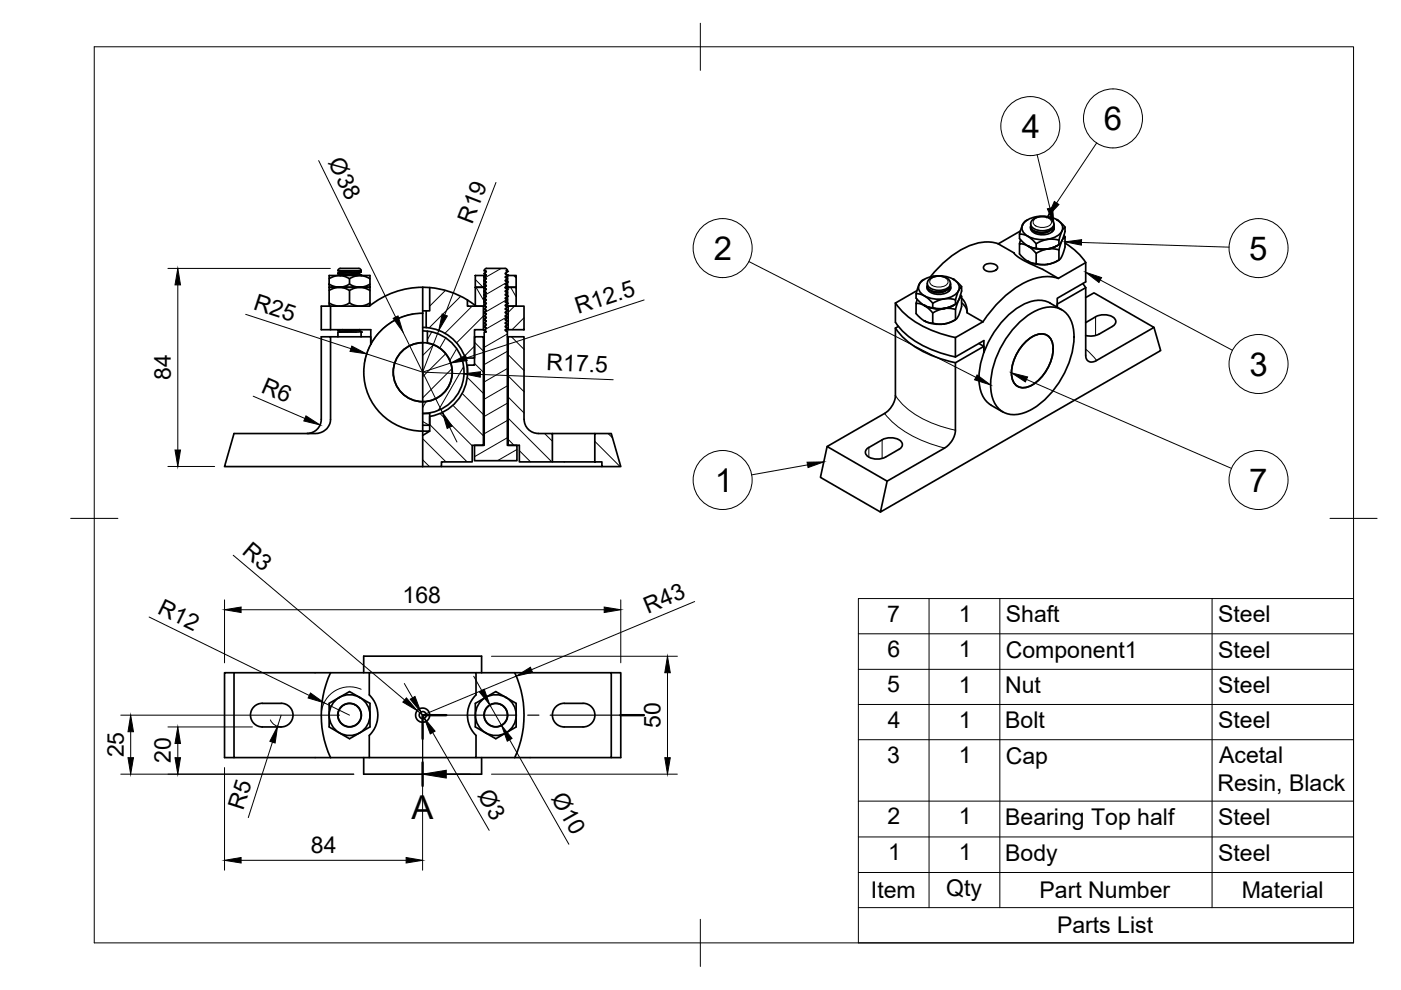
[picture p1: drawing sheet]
<svg xmlns="http://www.w3.org/2000/svg" width="297mm" height="210mm" viewBox="0 0 297 210" stroke-linecap="round" stroke-linejoin="round" font-family="sans-serif">
<!-- layer: Visible -->
<g fill="none" stroke="#000" stroke-width=".36">
<path d="M69.8 59.1a3.8 3.8 0 0 1 4.3 0v1.1M71.6 58l.5 .3M71.9 57.4l.2 .1M72.1 57.7l-.5 .2M72.1 57.5v.2M72.9 57.4l-.8 .1M74.1 59.1a3.8 3.8 0 0 1 4.3 0v1.1M75.3 57.4l-3.2 .3M76.1 58.1l-4 .3v-.1M76.1 57.9l-4 .4M76.1 58.1l.5 .2M76.1 57.9v.2"/>
<path d="M76.3 57.4l.3 .1M76.6 57.5l-4.8 .4-.2 .1M76.6 58.3l-1.1 .1M76.6 57.7l-5 .3M76.6 57.7l-.5 .2M76.6 57.5v.2M76.6 58.3v.1M76.6 57.4a1.09 1.09 0 0 0-1.4-.5h-1.8a2.09 2.09 0 0 0-1.7 .3l-.1 .2h5M78.4 59.1v-.7h-8.6v1.8M100.8 58.4h1.8v2.5h-1.8zM102.6 58.4h.5M102.7 58.8h.1"/>
<path d="M102.7 58l.4 .3M102.7 58.8l.4 .2M102.7 59.5l.4 .3M102.9 57.4l.2 .1M107.1 58.1l.5 .2M107.1 58.8l.5 .2M107.1 59.5l.5 .3M107.4 57.4l.2 .1M107.6 58.4h.1M107.6 59h.1M107.6 57.4l-.3-.4-.2-.1h-3.9l-.5 .3v.2l.4 .1v.2l-.4 .2 .4 .4v.1l-.4 .3 .4 .3v.2l-.4 .2 .4 .4v.1l-.4 .3 .4 .3v.2l-.4 .2 .4 .4v.1l-.4 .3 .4 .3v.2l-.4 .2 .4 .4v.1l-.4 .3 .4 .3v.2l-.4 .2 .4 .4v.1l-.4 .3 .4 .3v.2l-.4 .2 .4 .4v.1l-.4 .3 .4 .3v.2l-.4 .2 .4 .4v.1l-.4 .3 .4 .3v.2l-.4 .2 .4 .4v.1l-.4 .3 .4 .3v.2l-.4 .2 .4 .4v.1h-.4v24h-2.1v3.3h9v-3.3h-2v-24.1l-.5-.2v-.2l.5-.2-.5-.4v-.2l.5-.2-.5-.3v-.2l.5-.3-.5-.3v-.1l.5-.3-.5-.4v-.1l.5-.3-.5-.3v-.1l.5-.3-.5-.4v-.1l.5-.2-.5-.4v-.1l.5-.3-.5-.4v-.1l.5-.2-.5-.4v-.1l.5-.3-.5-.4v-.1l.5-.2-.5-.4v-.1l.5-.3-.5-.3v-.2l.5-.2-.5-.4v-.2l.5-.2-.5-.3v-.2l.5-.2-.5-.4v-.2l.5-.2-.5-.3v-.2l.5-.2-.3-.3h.3M107.6 58.4h1.8v2.5h-1.8z"/>
<path d="M196 59.2l-.7 .4-.4 .7M197 59.3a3.1 3.1 0 0 1 4.4 .3v.2a1.24 1.24 0 0 1-1.1 1.6 3.3 3.3 0 0 1-3.6-.9l-.1-.5zM202.1 59.2l1.8 1.6M202.1 59.2a6.3 6.3 0 0 0-7 .7l-.2 .4M202.1 59.2a1.86 1.86 0 0 1 1.3 1.8 1.86 1.86 0 0 1-1.3 1.7 6.3 6.3 0 0 1-7-.7 1.55 1.55 0 0 1-.2-1.7M208.8 56.2a2.08 2.08 0 0 1 2.7 .4 1.36 1.36 0 0 1-1.8 1 .93 .93 0 0 1-1.1-1.2zM211.6 51.7l3.4 1.9M211.7 51.7a10.2 10.2 0 0 0-8.8 1.8 23.8 23.8 0 0 0-5.6 5.2M215 53.6l.6 .7 1.1 .7 4.4 2.1 3.3 1.9 5.8-3.3v4.1l-6 3.4v1.9v-.6l6-3.5M215 53.6h.1M216.2 49.6a4.6 4.6 0 0 1 3.5 2.1v.9a4.5 4.5 0 0 1-3.5-2zM216.2 51.7a4.6 4.6 0 0 1 3.5 2v2.2a4.6 4.6 0 0 1-3.5-2.1z"/>
<path d="M216.3 49l-4.7 2.7M216.4 50.9l-.2 .8M216.8 47.7l-.6 1.9M217.9 46.6l-.6 .4-.5 .7M217.9 52.1l1.1 .5 1.2 .2h1.9M218.6 48.4l-.1 .2M219.7 52.6l1.2 .2h1.2M219.7 51.7a5.8 5.8 0 0 1 4.8-.8v1l-1.1 .6-1.3 .3M219.7 53.7a5.6 5.6 0 0 1 4.8-.7v2.1a6.7 6.7 0 0 1-6.6 .3M222.3 49.1a3.2 3.2 0 0 1-2.9 0M223.4 48.1a1.03 1.03 0 0 1-.4 1.1M223.4 48.7h.1"/>
<path d="M223.4 48a1.45 1.45 0 0 1-1.4 1.7 3.3 3.3 0 0 1-3.4-.9l-.1-.7M223.4 47.6a2.26 2.26 0 0 1-2.6 1.7l-1-.1a1.25 1.25 0 0 1-1.2-1.4M223.4 48.3v.4M223.4 47.7a2.29 2.29 0 0 1-2.7 1.7 1.87 1.87 0 0 1-2.2-1.4M223.5 47.5a2.17 2.17 0 0 1-2.5 1.4 2.07 2.07 0 0 1-2.5-1.6 2.38 2.38 0 0 1 2.9-1.4 1.97 1.97 0 0 1 2 1.6M224 46.6l1.8 1.5M224.1 46.6a6.3 6.3 0 0 0-7 .7l-.3 .4M224.1 46.6a1.86 1.86 0 0 1 1.2 1.7 1.86 1.86 0 0 1-1.2 1.8 6.3 6.3 0 0 1-7-.7 1.55 1.55 0 0 1-.3-1.7M224.4 59a10.5 10.5 0 0 0-9.2 2.1 26.1 26.1 0 0 0-6.8 7.1M224.5 50.9l.3-.9a3.1 3.1 0 0 1 1-1.9 6.4 6.4 0 0 1-1 3.6l-1.5 .8-1.2 .3M224.5 53l.3-.9a3.3 3.3 0 0 1 1-1.9v2.2l-.2 .8a2.81 2.81 0 0 1-2.3 2.5 5.7 5.7 0 0 1-3.6 .2M225.6 49.9l.2 .3"/>
<path d="M225.8 51.5a13.8 13.8 0 0 1 4.4 4.2M68.1 64.9h2v5h-2zM69.8 60.2l.8 .5 1.3 .2h-2.1zM69.8 61.6a3.8 3.8 0 0 1 4.3 0v2.6M70.1 69.9h8.5v3.1v-1.6h-8.5M70.1 64.9h8.2M71.6 69.9v.1M71.6 70l.5 .3M71.9 60.9l1.6-.3a.67 .67 0 0 1 1.2 0l1.6 .3zM72.7 69.9l-1.1 .1M74.1 61.6a3.8 3.8 0 0 1 4.3 0v2.6M76.1 70.1l-4 .3v-.1"/>
<path d="M76.1 70.1v-.2l-4 .4M76.1 70.1l.5 .2M76.3 60.9l1-.2 1.1-.5v.7zM76.6 70.3l-5 .1v1M76.6 70.3v1.1M78.4 64.8v-.6a3.8 3.8 0 0 1-4.3 0 3.8 3.8 0 0 1-4.3 0v.7M78.4 60.9h-8.6v3.3M78.4 60.9v.7M89.6 70.2h1v2.5a6.3 6.3 0 0 1 5.3 6.7 6.3 6.3 0 0 1-6.3 5.8M89.6 65.9h.8M89.6 69.4h.8M89.6 60.9l1.5 .1"/>
<path d="M89.6 60.9v38M89.6 66.4a12.5 12.5 0 0 0-12.4 13.3 12.5 12.5 0 0 0 13.9 11.7v-3.1a9.5 9.5 0 0 0 8-9.4M89.6 60.9a18 18 0 0 0-11.3 4M90.4 69.4a9.5 9.5 0 0 1 8.2 6.5M90.6 70.2a8.8 8.8 0 0 1 7.8 9.2 8.8 8.8 0 0 1-8.8 8.3h1.5v2.5h-1.5M91.1 61v4.9h-.7v3.5M91.1 61a18 18 0 0 1 8 2.6M98.6 75.9l.4 1.5 .1 1.5M99.1 63.6v1.3h3.4v5M99.1 63.6l1.7 1.2M99.1 78.9v-1.5h1.5v-6h1.9v23h-2.4v3.5h-6.5v1h-4M100.8 60.9h1.8v4h-1.8z"/>
<path d="M102.5 69.9h-1.9v6h-2M102.5 69.9h.2M102.5 71.4h.2M102.6 64.9h.3M102.6 60.9h.1M102.7 60.3l.4 .2M102.7 61.8h.1M102.7 64h.1M102.7 65.5l.4 .3M102.7 67h.1M102.7 68.5v.1M102.7 61l.4 .3"/>
<path d="M102.7 61.8l.4 .2M102.7 62.5l.4 .3M102.7 63.3l.4 .2M102.7 64l.4 .3M102.7 64.8l.4 .2M102.7 66.3l.4 .2M102.7 67l.4 .3M102.7 67.8l.4 .2M102.7 68.6l.4 .2M102.7 69.3l.4 .2M102.7 70l.4 .3M107.1 60.9h.5"/>
<path d="M107.1 69.9h.6M107.1 61.8l.5 .3M107.1 67l.5 .3M107.1 60.3l.5 .2M107.1 61l.5 .3M107.1 62.5l.5 .3M107.1 63.3l.5 .2M107.1 64l.5 .3M107.1 64.8l.5 .2M107.1 65.5l.5 .3M107.1 66.3l.5 .2M107.1 67.8l.5 .2"/>
<path d="M107.1 68.6l.5 .2M107.1 69.3l.5 .2M107.1 70.1l.5 .2M107.4 64.9h.2M107.6 71.4h.1M107.6 60.5v.1M107.6 63.5v.1M107.6 65.8h.1M107.6 68.8h.1M107.6 70.3h.1M107.6 60.9h1.8v4h-1.8zM107.7 64.9h3.4v5h-3.4z"/>
<path d="M189.8 64.3l.1 4a17.9 17.9 0 0 0 9.8 6.6l2.9 .8M189.9 64.2a17.9 17.9 0 0 0 9.8 6.6l2.9 .8M189.9 69.6a17.9 17.9 0 0 0 9.8 6.6l2.9 .7M190.5 69.2l-.7 .4v14.3a5 5 0 0 1-2.3 3.8l-12.1 7 12.7 7.3 12.2-7a4.8 4.8 0 0 0 2.3-3.8v-14.3M194.2 62.3a4.6 4.6 0 0 1 3.6 2v.9a4.5 4.5 0 0 1-3.6-2zM194.2 64.3a4.7 4.7 0 0 1 3.6 2.1v2.1a4.5 4.5 0 0 1-3.6-2zM194.4 61.6l-4.6 2.7M194.5 63.5l-.3 .8M194.9 60.3l-.7 2M196 64.8l1 .4 1.3 .2h1.9M196 68l1 .5 1.3 .2h1.9M196.6 61v.2"/>
<path d="M197.8 65.2l1.2 .3 1.2-.1M197.8 64.3a5.6 5.6 0 0 1 4.8-.7v.9l-.5 .3M197.8 68.5l1.2 .2h1.2M197.8 66.4a5.8 5.8 0 0 1 4.8-.8v2.2l-.5 .2M200.4 61.7a3.3 3.3 0 0 1-2.9 .1M201.5 60.7a1.15 1.15 0 0 1-.4 1.1M201.5 61.3h.1M201.5 60.6a1.45 1.45 0 0 1-1.4 1.7 3.3 3.3 0 0 1-3.4-.9l-.1-.7M201.5 60.2a1.93 1.93 0 0 1-2.1 1.7 2.32 2.32 0 0 1-2.8-1.2v-.3M201.5 61v.4M201.5 60.3a2.26 2.26 0 0 1-2.7 1.7 1.83 1.83 0 0 1-2.2-1.4M202.1 64.7l-1.9 .7"/>
<path d="M202.1 68l-1.9 .7M202.6 71.6v4.1M202.6 63.6l.2-.9a3.3 3.3 0 0 1 1.1-1.9 6.5 6.5 0 0 1-1 3.4l-.9 .6-1.8 .6M202.6 65.6l.3-1.1a2.3 2.3 0 0 1 1-1.7v2.2l-.4 1.1a2.74 2.74 0 0 1-2.2 2.3l-1.1 .3M203.6 62.5l.3 .3M203.9 63.2a4 4 0 0 1 1.2 3.1l3.3 1.9-5.8 3.4M203.9 64.2a2.75 2.75 0 0 1 1.2 2.1M207.5 72.8l1.1 .6-6 3.5M208.6 74.7v-2.5l-6 3.5M215.9 68.6a10.5 10.5 0 0 1 7.4-3.5 4.9 4.9 0 0 1 4.3 5 19 19 0 0 1-6.7 15.2 9.2 9.2 0 0 1-6.5 2.6 4.9 4.9 0 0 1-4.3-5 19 19 0 0 1 5.8-14.3zM217.5 72.5a4.3 4.3 0 0 1 4.2-1.6 3.4 3.4 0 0 1 1.5 3.9 9.5 9.5 0 0 1-5.1 7.2 2.46 2.46 0 0 1-3.6-2.1 9.3 9.3 0 0 1 3-7.4zM225.1 65.7a7.3 7.3 0 0 0-5.1-2 12.5 12.5 0 0 0-8.1 5.2 17.9 17.9 0 0 0-4.2 13 5.6 5.6 0 0 0 2.5 4l2.4 1.4"/>
<path d="M229.6 60.1l.6 .9M230.2 61v14.3a1.36 1.36 0 0 0 .7 1.4 1.36 1.36 0 0 0 1.6-.3l12.2-7-12.8-7.3-1.7 1M232.3 67.2l-2.1 1.2M232.3 67.2a3.4 3.4 0 0 1 4.2 .6 1.09 1.09 0 0 1-.7 1.4M233 70.8l-1.3 .4-1.5-.1M235.8 69.2l-2.8 1.7M244.7 69.4l1.4 4.9-59.4 34.3 1.4-6.6M65.1 91.9a2.99 2.99 0 0 0 3-3v-17.5h2v17.5a3.1 3.1 0 0 1-3.3 3h-17.2l-2 7h42M91.1 91.4l-1.5 .9M93.6 98.9h34M111.1 88.9a3 3 0 0 0 3 3h3v6h-7v-3.5h-2.4v-23h3.4v17.5M117.1 97.9h9"/>
<path d="M117.1 91.9h9M126.1 91.9h3.5l2 7h-4v-1h-1.5zM175.4 94.7l-1.5 6.5 12.8 7.4M190.6 95.3a1.08 1.08 0 0 0 .7-1 1.08 1.08 0 0 0-.7-1.1 3.9 3.9 0 0 0-3.6 0l-2.8 1.7a1.07 1.07 0 0 0-.7 1 1.07 1.07 0 0 0 .7 1 3.9 3.9 0 0 0 3.6 0l2.8-1.6M49.6 142.6h-2v18h2M55.6 149.1h4M55.6 149.1a2.51 2.51 0 0 0-2.5 2.5 2.51 2.51 0 0 0 2.5 2.5h4a2.51 2.51 0 0 0 2.5-2.5 2.51 2.51 0 0 0-2.5-2.5M70.1 142.6a21.5 21.5 0 0 0 0 18M70.1 142.6h-20.5v18h20.5M70.1 142.6h8.2M71.9 147.9l-1.5 .9a.67 .67 0 0 0-.6 1v3.7a.67 .67 0 0 0 .6 1l3.1 1.8a.67 .67 0 0 0 1.2 0l3.2-1.8a.67 .67 0 0 0 .5-1v-3.7a.67 .67 0 0 0-.5-1l-1.6-.9M71.9 147.9l1.6-.9a.67 .67 0 0 1 1.2 0l1.6 .9"/>
<path d="M72 147.9a4.3 4.3 0 0 0-1.2 6.5 4.3 4.3 0 0 0 6.6 0 4.3 4.3 0 0 0-1.1-6.5M72 147.9a4.3 4.3 0 0 1 4.3 0M77.1 142.6v-3.5h25v3.5M78.3 142.6h22.6v4.7a6 6 0 0 0 0 8.6v4.7h-22.6v-4.7a6 6 0 0 0 0-8.6zM100.9 142.6h8.2M103 147.9l-1.6 .9a.67 .67 0 0 0-.6 1v3.7a.67 .67 0 0 0 .6 1l3.1 1.8a.67 .67 0 0 0 1.2 0l3.2-1.8a.67 .67 0 0 0 .5-1v-3.7a.67 .67 0 0 0-.5-1l-1.6-.9M103 147.9l1.5-.9a.67 .67 0 0 1 1.2 0l1.6 .9M103 147.9a4.3 4.3 0 0 0-1.2 6.5 4.3 4.3 0 0 0 6.6 0 4.3 4.3 0 0 0-1.1-6.5M103 147.9a4.3 4.3 0 0 1 4.3 0M109.1 142.6a21.5 21.5 0 0 1 0 18M109.1 142.6h20.5v18h-20.5M119.6 149.1h4"/>
<path d="M119.6 149.1a2.51 2.51 0 0 0-2.5 2.5 2.51 2.51 0 0 0 2.5 2.5h4a2.51 2.51 0 0 0 2.5-2.5 2.51 2.51 0 0 0-2.5-2.5M129.6 142.6h2v18h-2M70.1 160.6h8.2M77.1 160.6v3.5h25v-3.5M100.9 160.6h8.2"/>
<circle cx="89.6" cy="78.9" r="6.3"/>
<circle cx="74.1" cy="151.6" r="2.47"/>
<circle cx="74.1" cy="151.6" r="2.51"/>
<circle cx="89.6" cy="151.6" r="1.5"/>
<circle cx="89.6" cy="151.6" r=".75"/>
<circle cx="105.1" cy="151.6" r="2.47"/>
<circle cx="105.1" cy="151.6" r="2.51"/>
</g>
<g fill="#000">
<circle cx="72.1" cy="58.4" r=".18"/>
<circle cx="76.6" cy="58.4" r=".18"/>
<circle cx="102.7" cy="58" r=".18"/>
<circle cx="102.7" cy="59.5" r=".18"/>
<circle cx="107.6" cy="59.8" r=".18"/>
<circle cx="107.6" cy="57.5" r=".18"/>
<circle cx="107.6" cy="58.3" r=".18"/>
<circle cx="202.1" cy="59.2" r=".18"/>
<circle cx="217.9" cy="55.4" r=".18"/>
<circle cx="217.9" cy="52.1" r=".18"/>
<circle cx="224" cy="46.6" r=".18"/>
<circle cx="72.1" cy="70.4" r=".18"/>
<circle cx="76.1" cy="69.9" r=".18"/>
<circle cx="76.6" cy="70.4" r=".18"/>
<circle cx="102.7" cy="64.8" r=".18"/>
<circle cx="102.7" cy="67.8" r=".18"/>
<circle cx="102.7" cy="61" r=".18"/>
<circle cx="102.7" cy="66.3" r=".18"/>
<circle cx="102.7" cy="69.3" r=".18"/>
<circle cx="102.7" cy="70" r=".18"/>
<circle cx="102.7" cy="62.5" r=".18"/>
<circle cx="102.7" cy="63.3" r=".18"/>
<circle cx="107.6" cy="61.3" r=".18"/>
<circle cx="107.6" cy="62.8" r=".18"/>
<circle cx="107.6" cy="65" r=".18"/>
<circle cx="107.6" cy="68" r=".18"/>
<circle cx="107.6" cy="64.3" r=".18"/>
<circle cx="107.6" cy="66.5" r=".18"/>
<circle cx="107.6" cy="69.5" r=".18"/>
<circle cx="196" cy="64.8" r=".18"/>
<circle cx="196" cy="68" r=".18"/>
</g>
<!-- layer: Visible Narrow -->
<path d="M197.3 59.2a2.57 2.57 0 0 1 3.7 .4 1.59 1.59 0 0 1-1.9 1.3 1.59 1.59 0 0 1-2-1.3zM219.2 46.6a2.57 2.57 0 0 1 3.7 .3 1.59 1.59 0 0 1-1.9 1.3 1.59 1.59 0 0 1-1.9-1.3zM230.2 74l2.3 2.4M232.3 67.2v3.9M184.2 94.9v2M187 93.3v3.9M187.5 87.7a22.7 22.7 0 0 0 12.8 7.3M189.9 83.9a17.9 17.9 0 0 0 9.8 6.6l2.9 .7" fill="none" stroke="#000" stroke-width=".21"/>
<!-- layer: BORDER -->
<path d="M20 9.9h267v190h-267zM148.5 4.9v10M15 109.9h10M282 109.9h10M148.5 194.9v10" fill="none" stroke="#000" stroke-width=".21"/>
<!-- layer: Hatching -->
<g fill="none" stroke="#000" stroke-width=".21">
<path d="M100.8 59.3l1.6 1.6M106.3 56.9l-3.5 2M107.6 59.8l-4.8 2.8M108.9 58.4l.5 .5M91.5 70.4l-.9 1.6M91.9 73.1l-2.3 2.3M94.4 61.6l-3.3 3.3M94.5 75l-4.9 4.9M94.5 71.6l-1.3 2.2M95.8 78.2l-6.2 6.2M96.8 73.9l-1.4 2.6M97.7 62.8l-6.7 6.7"/>
<path d="M98.3 77.8l-5.4 9.2M99 80l3.5 3.4M100.1 64.9l-5.8 5.8M100.6 73.4l-2.1 2.1M100.6 77.1l1.9 1.8M100.6 72.6l1.9 1.8M100.9 60.9l1.7 2.9M102.5 67l-5.7 5.7M107.4 67.2l-4.8 2.8M107.5 63.5l-4.8 2.8M107.6 70.8l-5 2.9M107.6 74.5l-5 2.8"/>
<path d="M107.6 78.1l-5 2.9M107.7 79.7l3.4 3.4M107.7 75.2l3.4 3.4M108.3 60.9l1.1 2M108.4 71.4l2.7 2.7M109.1 64.9l-1.4 1.3M111.1 67.4l-2.5 2.5M89.6 89.4l1.4 .8M89.6 97.5l1.4 1.4M89.6 93l4.9 4.9M90.4 85.1l-.8 1.3M91.1 90l7.9 7.9"/>
<path d="M93.3 87.7l6.8 6.8M96 85.9l6.5 6.5M98 83.4l4.5 4.5M107.6 81.8l-5 2.9M107.6 85.5l-5 2.8M107.6 89.1l-5 2.9M107.6 92.8l-7 4M107.7 93.1l1.3 1.3M107.7 88.7l9.3 9.2M107.7 84.2l3.4 3.4M109.6 95.3l-4.1 2.4M110.1 95.5l2.4 2.4"/>
<path d="M115.5 91.9l1.6 1.6M126.1 93.6l5.3 5.3M128.9 91.9l1 1"/>
</g>
<!-- layer: Section Lines -->
<path d="M94.6 151.6h-5v5M131.5 151.6h5M89.6 161.6v5" fill="none" stroke="#000" stroke-width=".51"/>
<path d="M89.6 156.6v5M94.6 151.6h14.9M111.9 151.6h2.4M116.6 151.6h14.9" fill="none" stroke="#000" stroke-width=".25"/>
<path d="M94.6 164.1h5" fill="none" stroke="#000" stroke-width=".21"/>
<path d="M89.6 164.1l5-.8v1.7z" fill="#000" stroke="#000" stroke-width=".21"/>
<!-- layer: Parts Lists -->
<path d="M182 126.9h105v73h-105zM182 134.4h105M197 126.9v65.5M212 126.9v65.5M257 126.9v65.5M182 156.8h105M182 149.4h105M182 141.9h105M182 177.5h105M182 169.9h105M182 192.4h105M182 185h105" fill="none" stroke="#000" stroke-width=".21"/>
<!-- layer: Balloons -->
<g fill="none" stroke="#000" stroke-width=".21">
<circle cx="218.5" cy="26.7" r="6.3"/>
<circle cx="236" cy="25.1" r="6.3"/>
<circle cx="153.2" cy="52.6" r="6.3"/>
<circle cx="266.8" cy="52.6" r="6.3"/>
<circle cx="266.8" cy="77.2" r="6.3"/>
<circle cx="153.2" cy="101.8" r="6.3"/>
<circle cx="266.8" cy="101.8" r="6.3"/>
</g>
<!-- layer: 0 -->
<path d="M222.1 44.3l1.1-.3 .2 3.5zM223.5 42.7l1 .7-2.4 2.5zM225.8 51.3l3.5-.5v1.2zM230.2 57.7l3.4 1.2-.6 1zM207.2 79.5l2.8 2.1-3.4-1.1zM171.1 98l3.6-.1-3.4 1.2zM214.4 79.1l3.5 .8-.5 1.1z" fill="#000" stroke="#000" stroke-width=".21"/>
<path d="M219.9 32.8l2.7 11.3M232.5 30.3l-8.5 12.7M158.8 55.4l48.1 24.6M229.3 51.4l31.3 1M233.3 59.4l28 14.9M171.2 98.6l-11.8 2.1M217.6 80.4l43.5 18.9" fill="none" stroke="#000" stroke-width=".21"/>
<!-- layer: FD_Dimensions -->
<g fill="none" stroke="#000" stroke-width=".21">
<path d="M67.6 34.1l16.3 33.1M105.2 38.7l-10.9 28.1M35.6 56.9h34.4M37.7 60.4v35M52.1 66.6l22.3 7.3M77.7 75l11.9 3.9M85.4 70.4l8.4 17M87.5 66.6a12.5 12.5 0 0 0-10.3 10.4M89.6 78.9l8.7 .4M93 70.1l-3.4 8.8M95.5 77l-5.9 1.9M101.9 79.4l28.1 1.1"/>
<path d="M136.6 63.6l-37.7 12.3M35.6 98.9h9.9M53.7 84l10.9 4.7M95.3 90.6l1.6 3.1M49.4 117.7l36.4 30.7M31.6 130.8l34 16.7M47.6 127.2v13.3M51.1 129.3h77M104.2 139.1h39.4M131.6 127.2v13.3M147.3 127.5l-34.6 14.5M25.6 151.6h46.4"/>
<path d="M27.7 155.1v5.5M35.6 154.1h17.9M37.7 157.6v3M57.3 152.6a2.51 2.51 0 0 0 2.3 1.5M57.8 157.3l-5.2 16M59.6 151.6l-.8 2.4M68.7 149l5.4 2.6M76.6 146.1a6 6 0 0 0-8.5 4.9M85.7 144.9l1.8 3.1M89.2 151l.8 1.3M89.6 153.7v30.8M91.7 155.3l12 20.8"/>
<path d="M100.4 143.4l1.8 3M103.9 149.5l2.4 4.3M108.1 156.9l12.5 22.1M109.5 143.4l-19.9 8.2-1.1-.9M141.5 142.6v18M25.6 164.1h49.4M47.6 162.7v21.8M104.2 164.1h39.4M51.1 182.4h35"/>
</g>
<g fill="#000" stroke="#000" stroke-width=".21">
<path d="M37.7 56.9l.6 3.5h-1.2zM74.6 73.4l3.1 1.6-3.5-.5zM83.4 67.5l1-.5 1 3.4zM93.7 66.6l1.1 .4-1.8 3.1zM95.5 77l3.2-1.7 .4 1.1zM98.3 79.3l3.6-.5-.1 1.2zM37.1 95.4h1.2l-.6 3.5zM64.9 88.2l3 1.9-3.5-.8zM93.8 87.4l2.1 2.9-1.1 .5zM47.6 129.3l3.5-.6v1.2zM128.1 128.7l3.5 .6-3.5 .6zM27.7 151.6l.6 3.5h-1.2z"/>
<path d="M37.7 154.1l.6 3.5h-1.2zM58.8 154l-.5 3.5-1.1-.3zM65.8 146.9l2.9 2.1-3.4-1zM86.2 148l2.3 2.7-3.1-1.8zM87 148.2l1-.5 1.2 3.3zM90 152.3l2.2 2.7-1 .6zM101.6 146.7l1.1-.6 1.2 3.4zM106.3 153.8l2.3 2.8-1.1 .6zM109.5 143.4l3-1.9 .4 1.1zM141.5 139.1l.6 3.5h-1.2zM27.1 160.6h1.2l-.6 3.5zM37.1 160.6h1.2l-.6 3.5z"/>
<path d="M140.9 160.6h1.2l-.6 3.5zM47.6 182.4l3.5-.6v1.2zM86.1 181.8l3.5 .6-3.5 .6z"/>
</g>
<g font-size="7">
<text x="216.6" y="29.2">4</text>
<text x="234.1" y="27.6">6</text>
<text x="151.3" y="55.1">2</text>
<text x="264.9" y="55.1">5</text>
<text x="264.9" y="79.7">3</text>
<text x="151.5" y="104.3">1</text>
<text x="264.9" y="104.3">7</text>
<text x="87.3" y="173.6">A</text>
</g>
<g font-size="4.9">
<text x="69.5" y="34.5" transform="rotate(64 69.5 34.5)">Ø38</text>
<text x="100.1" y="47.6" transform="rotate(-69 100.1 47.6)">R19</text>
<text x="53.5" y="65.6" transform="rotate(18 53.5 65.6)">R25</text>
<text x="122.6" y="66.6" transform="rotate(-18 122.6 66.6)">R12.5</text>
<text x="36.2" y="80.6" transform="rotate(-90 36.2 80.6)">84</text>
<text x="55.2" y="83.1" transform="rotate(23 55.2 83.1)">R6</text>
<text x="115.8" y="78.5" transform="rotate(2 115.8 78.5)">R17.5</text>
<text x="51.2" y="117.3" transform="rotate(40 51.2 117.3)">R3</text>
<text x="33.1" y="130" transform="rotate(26 33.1 130)">R12</text>
<text x="85.4" y="127.8">168</text>
<text x="137.4" y="130.1" transform="rotate(-23 137.4 130.1)">R43</text>
<text x="188.1" y="131.8">7</text>
<text x="203.3" y="131.8">1</text>
<text x="213.3" y="132">Shaft</text>
<text x="258.3" y="132">Steel</text>
<text x="188.2" y="139.3">6</text>
<text x="203.3" y="139.3">1</text>
<text x="213.2" y="139.4">Component1</text>
<text x="258.3" y="139.4">Steel</text>
<text x="188.1" y="146.8">5</text>
<text x="203.3" y="146.8">1</text>
<text x="213.1" y="146.9">Nut</text>
<text x="258.3" y="147">Steel</text>
<text x="140.1" y="154.3" transform="rotate(-90 140.1 154.3)">50</text>
<text x="188.2" y="154.3">4</text>
<text x="203.3" y="154.3">1</text>
<text x="213.1" y="154.4">Bolt</text>
<text x="258.3" y="154.4">Steel</text>
<text x="26.2" y="160.6" transform="rotate(-90 26.2 160.6)">25</text>
<text x="36.2" y="161.8" transform="rotate(-90 36.2 161.8)">20</text>
<text x="188.1" y="161.7">3</text>
<text x="203.3" y="161.7">1</text>
<text x="213.2" y="161.9">Cap</text>
<text x="258.5" y="161.8">Acetal</text>
<text x="258.1" y="167.7">Resin, Black</text>
<text x="51.6" y="171.9" transform="rotate(-72 51.6 171.9)">R5</text>
<text x="101.2" y="168.6" transform="rotate(60 101.2 168.6)">Ø3</text>
<text x="116.8" y="169.2" transform="rotate(61 116.8 169.2)">Ø10</text>
<text x="188.2" y="174.8">2</text>
<text x="203.3" y="174.8">1</text>
<text x="213.1" y="174.9">Bearing Top half</text>
<text x="258.3" y="174.9">Steel</text>
<text x="65.9" y="180.9">84</text>
<text x="188.3" y="182.4">1</text>
<text x="203.3" y="182.4">1</text>
<text x="213.1" y="182.4">Body</text>
<text x="258.3" y="182.5">Steel</text>
<text x="184.7" y="190.4">Item</text>
<text x="200.6" y="190">Qty</text>
<text x="220.4" y="190.4">Part Number</text>
<text x="263.3" y="190.4">Material</text>
<text x="224.1" y="197.9">Parts List</text>
</g>
</svg>
